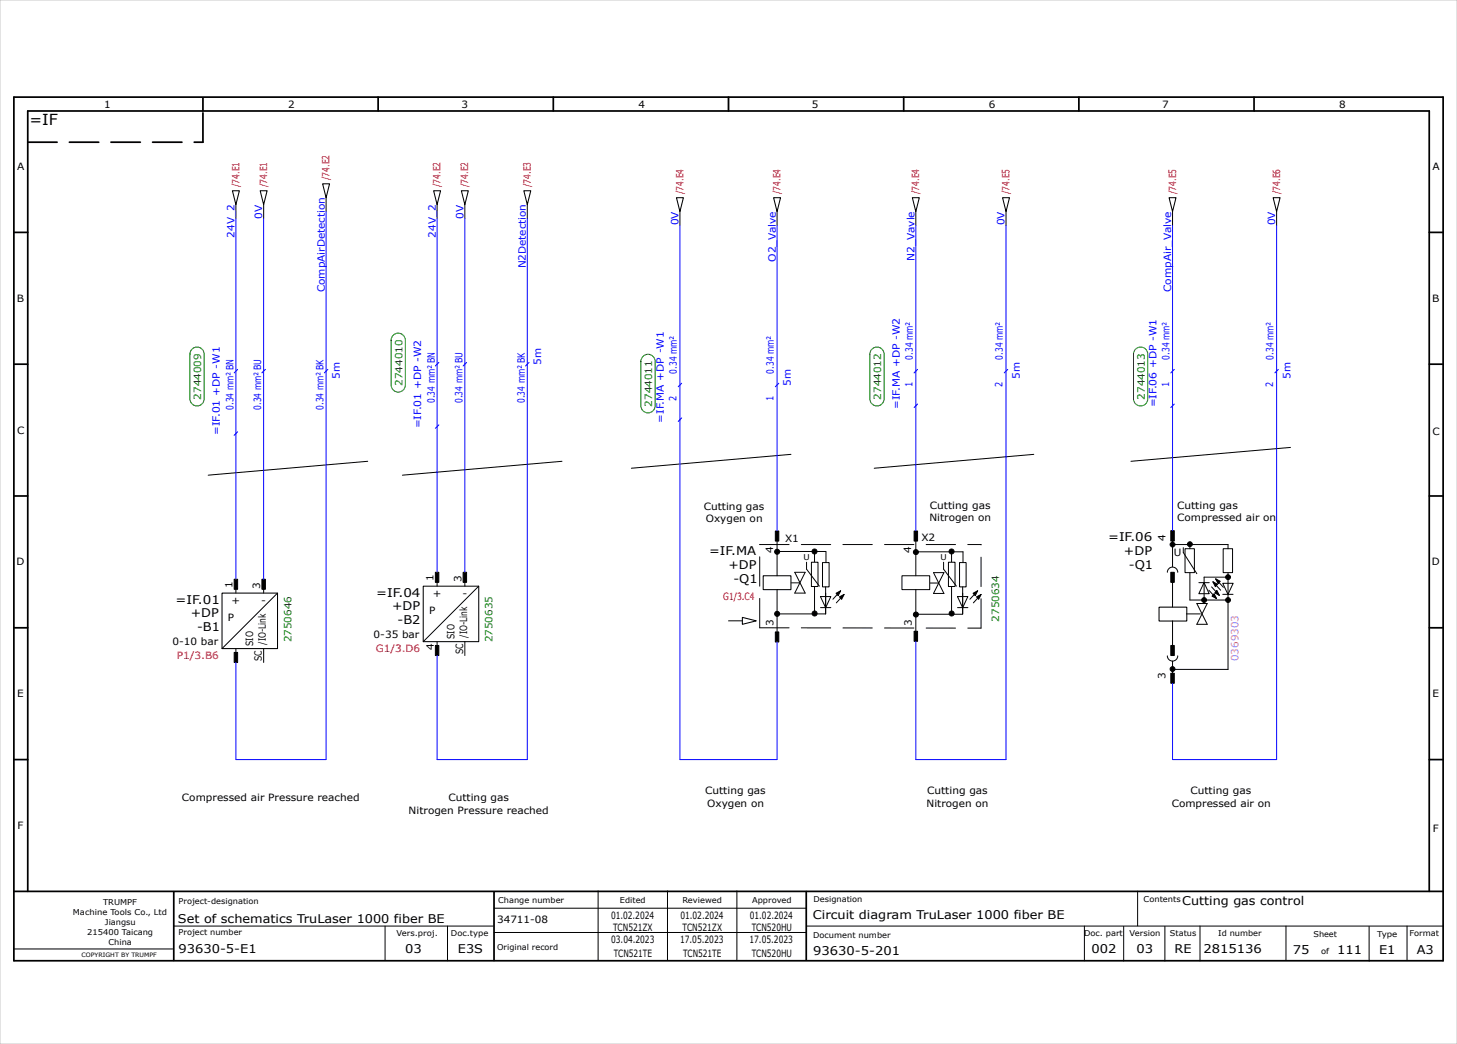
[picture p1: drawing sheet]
<svg xmlns="http://www.w3.org/2000/svg" width="420mm" height="301mm" viewBox="0 0 420 301" stroke-linecap="round" stroke-linejoin="round" font-family="sans-serif">
<g fill="none" stroke="#000" stroke-width=".5">
<path d="M4 28h412v249h-412zM58.5 28.2v3.8M109 28v4M159.5 28v4M210 28v4M260.5 28v4M311 28v4M361.5 28v4M4 67h4M412 67h4M4 105h4M412 105h4"/>
<path d="M4 143h4M412 143h4M4 181h4M412 181h4M4 219h4M412 219h4M4 257h412M8 257v-225h404v225M50.1 257.1v19.8M142.4 257.2v19.8M232.4 257.1v19.7"/>
</g>
<g fill="none" stroke="#000" stroke-width=".29">
<path d="M68 59v4M76 59v4M94 57v4M126 59v4M134 59v4M152 59v4M196 61v4M224 61v4M264 61v4M290 61v4M338 61v4M368 61v4"/>
<path d="M106 133l-46 4M162 133l-46 4M228 131l-46 4M298 131l-46 4M372 129l-46 4M224 155.5v10.5M224 159h14.1M234.8 159v3M238.1 159.1v3M264 155v11M264 159.1h13.6v3M274.3 159v3"/>
<path d="M338 154.6v8.8M338 157h16v1.2M341.1 157.9v1.4l3.9 6.1M341.6 158.2h2.7v6.9h-2.7zM343 157v1.2M352.6 158.2h2.7v6.9h-2.7zM68 169v2M76 169v2M80 171l-16 16M126 167v2M134 167v2M138 169l-16 16"/>
<path d="M210 179h4M224 170v13M229.1 165l3 6h-3l3-6zM232.5 162.1v2l3.7 4.9M233.9 162.1h1.9v7h-1.9zM234.8 169.1v7.9M236.5 172h3l-1.5 3.2zM236.5 175.2h3M237.1 162.2h1.9v7h-1.9zM238 169.2v7.8h-14M242.3 170.3l-2.2 2.5M243.3 171.4l-2.2 2.4"/>
<path d="M260 166h8v4h-8zM264 170v13M264 177.1h13.5M269.1 165.1l3 6h-3l3-6zM272 162.1v2l3.7 4.9M273.4 162.1h1.9v7h-1.9zM274.3 169.1v7.9M276 172h3l-1.5 3.2zM276 175.2h3M276.6 162.2h1.9v7h-1.9zM277.5 169.2v7.8M281.8 170.3l-2.2 2.5"/>
<path d="M282.8 171.4l-2.2 2.4M336.5 165a1.5 1.5 0 0 1 1.5-1.5 1.5 1.5 0 0 1 1.5 1.5M338 167v8M338 179v8M343 165.1v7.9h11M345 174l3 6h-3l3-6zM345.6 168h3M347.1 168l1.5 3.2h-3zM348.5 170.2l2.2 2.4M349.3 169.2l2.2 2.5M349.6 167.7l2.3 2.5M350.4 166.9l2.3 2.4"/>
<path d="M352.5 171.4h3M352.5 168.2h3l-1.5 3.2zM354 165.2v27.8h-16M354.1 166.4h-7v6.6M68 187v2M76 187v4M126 185v2M134 185v4M336.5 189.1a1.5 1.5 0 0 0 1.5 1.5 1.5 1.5 0 0 0 1.5-1.5M338 190.6v4.9M172.4 256.9v20M192.4 256.9v20"/>
<path d="M212.4 256.9v20M327.9 256.9v10M4.1 273.6h45.7M50.1 267h92.2M111 267v10M129 267v10M142.4 261.9h90M142.4 268.9h90M232.5 267h183.5M312.6 267v10M323.9 267.1v10M335.8 267.1v10"/>
<path d="M345.9 267v10.1M370.7 267v9.8M394.7 267.1v10M405.6 267v10"/>
</g>
<path d="M8 41h50.5M58.5 41v-8.8" fill="none" stroke="#000" stroke-width=".5" stroke-dasharray="8.5 3.5"/>
<path d="M0 0h420v301h-420z" fill="none" stroke="#c9c9c9" stroke-width=".29"/>
<g fill="#000" stroke="#000" stroke-width=".29">
<path d="M241 171l1.3-.7-.7 1.5zM242 172.1l1.3-.7-.7 1.4zM280.5 171l1.3-.7-.7 1.5zM281.5 172.1l1.3-.7-.7 1.4zM349.6 167.7l1.4 .7-.7 .8zM350.4 166.9l1.4 .7-.7 .7zM350 171.2l.7 1.4-1.3-.7zM350.8 170.2l.7 1.5-1.3-.8z"/>
<path d="M223.5 153.1h1v2.9h-1z" fill-rule="evenodd"/>
<path d="M263.5 153.1h1v2.9h-1z" fill-rule="evenodd"/>
<path d="M337.5 153h1v3h-1z" fill-rule="evenodd"/>
<path d="M67.5 167h1v2.9h-1z" fill-rule="evenodd"/>
<path d="M75.5 167h1v2.9h-1z" fill-rule="evenodd"/>
<path d="M125.5 165h1v2.9h-1z" fill-rule="evenodd"/>
<path d="M133.5 165h1v2.9h-1z" fill-rule="evenodd"/>
<path d="M337.5 165h1v2.9h-1z" fill-rule="evenodd"/>
<path d="M67.5 188.1h1v2.9h-1z" fill-rule="evenodd"/>
<path d="M125.5 186.1h1v2.9h-1z" fill-rule="evenodd"/>
<path d="M223.5 182.2h1v2.9h-1z" fill-rule="evenodd"/>
<path d="M263.5 182h1v2.9h-1z" fill-rule="evenodd"/>
<path d="M337.5 186.1h1v2.9h-1z" fill-rule="evenodd"/>
<path d="M337.5 194.1h1v2.9h-1z" fill-rule="evenodd"/>
<circle cx="224" cy="159.1" r=".72"/>
<circle cx="234.8" cy="159" r=".72"/>
<circle cx="264" cy="159.2" r=".72"/>
<circle cx="274.3" cy="159" r=".72"/>
<circle cx="338" cy="157" r=".7"/>
<circle cx="343" cy="156.9" r=".7"/>
<circle cx="224" cy="177" r=".72"/>
<circle cx="234.8" cy="176.9" r=".72"/>
<circle cx="264" cy="177.2" r=".72"/>
<circle cx="274.3" cy="176.9" r=".72"/>
<circle cx="347.1" cy="173" r=".7"/>
<circle cx="354" cy="166.4" r=".7"/>
<circle cx="354" cy="173" r=".7"/>
<circle cx="338" cy="192.9" r=".7"/>
</g>
<g fill="none" stroke="#000" stroke-width=".3">
<path d="M67 55h2l-1 4zM75 55h2l-1 4zM93 53h2l-1 4zM125 55h2l-1 4zM133 55h2l-1 4zM151 55h2l-1 4zM195 57h2l-1 4zM223 57h2l-1 4zM263 57h2l-1 4zM289 57h2l-1 4zM337 57h2l-1 4zM367 57h2l-1 4z"/>
<path d="M64 171h16v16h-16zM122 169h16v16h-16zM214 178l4 1-4 1zM220 166h8v4h-8zM334.1 175.1h8v4h-8z"/>
</g>
<path d="M68 63v104M76 63v104M94 61v158h-26v-28M126 63v102M134 63v102M152 63v156h-26v-30M196 65v154h28v-34M224 65v88M264 65v88M290 65v154h-26v-34M338 65v88M368 65v154h-30v-22" fill="none" stroke="#00f" stroke-width=".29"/>
<path d="M219 157h63.8M228.1 168h2.4M268.1 168.1h2.4M342 177h4M219 181l63.8 .1M219 181v-24M282.8 181.1v-24.1" fill="none" stroke="#000" stroke-width=".29" stroke-dasharray="8.5 3.5"/>
<g fill="#fff" stroke="#008000" stroke-width=".29">
<path d="M55.4 100.7a2.05 2.05 0 0 1 2.2-.5 2.05 2.05 0 0 1 1.3 1.9v12.9a2.05 2.05 0 0 1-2.1 2 2.05 2.05 0 0 1-2-2v-12.9z" fill-rule="evenodd"/>
<path d="M113.4 96.7a2.05 2.05 0 0 1 2.2-.5 2.05 2.05 0 0 1 1.2 1.9v12.9a2.05 2.05 0 0 1-2 2 2.05 2.05 0 0 1-2.1-2v-12.9z" fill-rule="evenodd"/>
<path d="M185.4 102.8a2.05 2.05 0 0 1 2.2-.5 2.05 2.05 0 0 1 1.3 1.9v12.8a2.05 2.05 0 0 1-2.1 2 2.05 2.05 0 0 1-2-2v-12.8z" fill-rule="evenodd"/>
<path d="M251.4 100.7a2.05 2.05 0 0 1 2.2-.5 2.05 2.05 0 0 1 1.2 1.9v12.9a2.05 2.05 0 0 1-2 2 2.05 2.05 0 0 1-2.1-2v-12.9z" fill-rule="evenodd"/>
<path d="M327.4 100.7a2.05 2.05 0 0 1 2.2-.5 2.05 2.05 0 0 1 1.3 1.9v12.9a2.05 2.05 0 0 1-2.1 2 2.05 2.05 0 0 1-2.1-2v-12.9z" fill-rule="evenodd"/>
</g>
<g fill="none" stroke="#00f" stroke-width=".3">
<path d="M68.5 106.5l-1 1M76.5 106.5l-1 1M94.5 106.5l-1 1M126.5 104.5l-1 1M134.5 104.5l-1 1M152.5 104.5l-1 1M196.5 110.5l-1 1M224.5 110.5l-1 1M264.5 106.5l-1 1M264.5 116.5l-1 1M290.5 106.5l-1 1M338.5 106.5l-1 1"/>
<path d="M338.5 116.5l-1 1M368.5 106.5l-1 1M68.5 124.5l-1 1M126.5 122.5l-1 1M196.5 120.5l-1 1"/>
</g>
<text font-size="4.4" x="8.5" y="36">=IF</text>
<g font-size="3.5">
<text x="319.4" y="156">=IF.06</text>
<text x="204.4" y="160">=IF.MA</text>
<text x="324" y="160">+DP</text>
<text x="210" y="164">+DP</text>
<text x="211.4" y="168">-Q1</text>
<text x="325.4" y="164">-Q1</text>
<text x="50.6" y="174">=IF.01</text>
<text x="108.4" y="172">=IF.04</text>
<text x="55" y="178">+DP</text>
<text x="113" y="176">+DP</text>
<text x="114.6" y="180">-B2</text>
<text x="56.8" y="182">-B1</text>
<text x="340.8" y="261">Cutting gas control</text>
<text x="51.3" y="266">Set of schematics TruLaser 1000 fiber BE</text>
<text x="234.3" y="265">Circuit diagram TruLaser 1000 fiber BE</text>
<text x="51.5" y="274.7">93630-5-E1</text>
<text x="116.8" y="274.9">03</text>
<text x="132" y="274.9">E3S</text>
<text x="234.4" y="275.3">93630-5-201</text>
<text x="314.6" y="274.8">002</text>
<text x="327.6" y="274.9">03</text>
<text x="338.6" y="274.8">RE</text>
<text x="346.9" y="274.7">2815136</text>
<text x="372.7" y="275">75</text>
<text x="385.4" y="275">111</text>
<text x="397.6" y="275">E1</text>
<text x="408.4" y="275">A3</text>
</g>
<g font-size="2.9">
<text x="30" y="31">1</text>
<text x="83" y="31">2</text>
<text x="133.1" y="31">3</text>
<text x="184.1" y="31">4</text>
<text x="234.1" y="31">5</text>
<text x="285" y="31">6</text>
<text x="335" y="31">7</text>
<text x="386" y="31">8</text>
<text x="5" y="49">A</text>
<text x="413" y="49">A</text>
<text x="4.8" y="87">B</text>
<text x="412.8" y="87">B</text>
<text x="5" y="125">C</text>
<text x="413" y="125.5">C</text>
<text x="202.9" y="147">Cutting gas</text>
<text x="268.1" y="146.7">Cutting gas</text>
<text x="339.3" y="146.7">Cutting gas</text>
<text x="203.5" y="150.6">Oxygen on</text>
<text x="267.9" y="150.3">Nitrogen on</text>
<text x="339.3" y="150.3">Compressed air on</text>
<text x="222.9" y="159.4" transform="rotate(-90 222.9 159.4)">4</text>
<text x="226.3" y="156.3">X1</text>
<text x="262.7" y="159.5" transform="rotate(-90 262.7 159.5)">4</text>
<text x="265.6" y="156.1">X2</text>
<text x="336" y="156.1" transform="rotate(-90 336 156.1)">4</text>
<text x="338.4" y="160.2">U</text>
<text x="4.8" y="163">D</text>
<text x="125" y="167.6" transform="rotate(-90 125 167.6)">1</text>
<text x="133" y="167.7" transform="rotate(-90 133 167.7)">3</text>
<text x="412.7" y="163">D</text>
<text x="66.8" y="174">+</text>
<text x="67" y="169.6" transform="rotate(-90 67 169.6)">1</text>
<text x="75" y="169.7" transform="rotate(-90 75 169.7)">3</text>
<text x="75.3" y="174">-</text>
<text x="124.7" y="172">+</text>
<text x="133.3" y="172">-</text>
<text x="65.7" y="179">P</text>
<text x="123.7" y="177">P</text>
<text x="49.7" y="186">0-10 bar</text>
<text x="76.6" y="185.9" transform="rotate(-90 76.6 185.9)">/IO-Link</text>
<text x="107.7" y="184">0-35 bar</text>
<text x="131" y="184.2" transform="rotate(-90 131 184.2)">SIO</text>
<text x="134.6" y="183.9" transform="rotate(-90 134.6 183.9)">/IO-Link</text>
<text x="223" y="180.4" transform="rotate(-90 223 180.4)">3</text>
<text x="262.8" y="180.5" transform="rotate(-90 262.8 180.5)">3</text>
<text x="73" y="186.2" transform="rotate(-90 73 186.2)">SIO</text>
<text x="75.5" y="190.6" transform="rotate(-90 75.5 190.6)">SC</text>
<text x="125.1" y="187.3" transform="rotate(-90 125.1 187.3)">4</text>
<text x="133.5" y="188.6" transform="rotate(-90 133.5 188.6)">SC</text>
<text x="336" y="195.7" transform="rotate(-90 336 195.7)">3</text>
<text x="5" y="201">E</text>
<text x="413" y="201">E</text>
<text x="52.4" y="231">Compressed air Pressure reached</text>
<text x="129.3" y="231">Cutting gas</text>
<text x="203.3" y="229">Cutting gas</text>
<text x="203.9" y="232.6">Oxygen on</text>
<text x="267.1" y="232.6">Nitrogen on</text>
<text x="267.2" y="229">Cutting gas</text>
<text x="337.8" y="232.6">Compressed air on</text>
<text x="343.2" y="229">Cutting gas</text>
<text x="5.1" y="239">F</text>
<text x="117.8" y="234.6">Nitrogen Pressure reached</text>
<text x="413" y="240">F</text>
<text x="143.3" y="266">34711-08</text>
<text x="176.1" y="264.9">01.02.2024</text>
<text x="176.8" y="268.4">TCN521ZX</text>
<text x="196.1" y="264.9">01.02.2024</text>
<text x="196.8" y="268.4">TCN521ZX</text>
<text x="216.1" y="264.9">01.02.2024</text>
<text x="216.7" y="268.4">TCN520HU</text>
<text x="176.2" y="271.9">03.04.2023</text>
<text x="176.9" y="275.9">TCN521TE</text>
<text x="196" y="271.9">17.05.2023</text>
<text x="196.9" y="275.9">TCN521TE</text>
<text x="216" y="271.9">17.05.2023</text>
<text x="216.7" y="275.9">TCN520HU</text>
</g>
<g font-size="2.9" fill="#b60000">
<text x="69" y="53.9" transform="rotate(-90 69 53.9)">/74.E1</text>
<text x="77" y="53.9" transform="rotate(-90 77 53.9)">/74.E1</text>
<text x="95" y="51.9" transform="rotate(-90 95 51.9)">/74.E2</text>
<text x="127" y="53.9" transform="rotate(-90 127 53.9)">/74.E2</text>
<text x="135" y="53.9" transform="rotate(-90 135 53.9)">/74.E2</text>
<text x="153" y="53.9" transform="rotate(-90 153 53.9)">/74.E3</text>
<text x="197" y="55.9" transform="rotate(-90 197 55.9)">/74.E4</text>
<text x="225" y="55.9" transform="rotate(-90 225 55.9)">/74.E4</text>
<text x="265" y="55.9" transform="rotate(-90 265 55.9)">/74.E4</text>
<text x="291" y="55.9" transform="rotate(-90 291 55.9)">/74.E5</text>
<text x="339" y="55.9" transform="rotate(-90 339 55.9)">/74.E5</text>
<text x="369" y="55.9" transform="rotate(-90 369 55.9)">/74.E6</text>
<text x="208.5" y="173">G1/3.C4</text>
<text x="51" y="190">P1/3.B6</text>
<text x="108.3" y="188">G1/3.D6</text>
</g>
<g font-size="2.9" fill="#00f">
<text x="75.6" y="63" transform="rotate(-90 75.6 63)">0V</text>
<text x="133.6" y="63" transform="rotate(-90 133.6 63)">0V</text>
<text x="195.6" y="65" transform="rotate(-90 195.6 65)">0V</text>
<text x="289.6" y="65" transform="rotate(-90 289.6 65)">0V</text>
<text x="367.6" y="65" transform="rotate(-90 367.6 65)">0V</text>
<text x="67.6" y="68.5" transform="rotate(-90 67.6 68.5)">24V_2</text>
<text x="125.6" y="68.5" transform="rotate(-90 125.6 68.5)">24V_2</text>
<text x="151.6" y="77.4" transform="rotate(-90 151.6 77.4)">N2Detection</text>
<text x="223.6" y="75.5" transform="rotate(-90 223.6 75.5)">O2_Valve</text>
<text x="263.6" y="75.3" transform="rotate(-90 263.6 75.3)">N2_Vavle</text>
<text x="93.6" y="84.3" transform="rotate(-90 93.6 84.3)">CompAirDetection</text>
<text x="337.6" y="84.2" transform="rotate(-90 337.6 84.2)">CompAir_Valve</text>
<text x="156" y="105.2" transform="rotate(-90 156 105.2)">5m</text>
<text x="195.1" y="107.7" transform="rotate(-90 195.1 107.7)">0.34 mm²</text>
<text x="223.1" y="107.7" transform="rotate(-90 223.1 107.7)">0.34 mm²</text>
<text x="263.1" y="103.7" transform="rotate(-90 263.1 103.7)">0.34 mm²</text>
<text x="289.1" y="103.7" transform="rotate(-90 289.1 103.7)">0.34 mm²</text>
<text x="337.1" y="103.7" transform="rotate(-90 337.1 103.7)">0.34 mm²</text>
<text x="367.1" y="103.7" transform="rotate(-90 367.1 103.7)">0.34 mm²</text>
<text x="98" y="109.2" transform="rotate(-90 98 109.2)">5m</text>
<text x="228" y="111.2" transform="rotate(-90 228 111.2)">5m</text>
<text x="263" y="111.7" transform="rotate(-90 263 111.7)">1</text>
<text x="289" y="111.7" transform="rotate(-90 289 111.7)">2</text>
<text x="294" y="109.2" transform="rotate(-90 294 109.2)">5m</text>
<text x="337" y="111.7" transform="rotate(-90 337 111.7)">1</text>
<text x="367" y="111.7" transform="rotate(-90 367 111.7)">2</text>
<text x="372" y="109.2" transform="rotate(-90 372 109.2)">5m</text>
<text x="67.3" y="118.2" transform="rotate(-90 67.3 118.2)">0.34 mm² BN</text>
<text x="75.3" y="118.2" transform="rotate(-90 75.3 118.2)">0.34 mm² BU</text>
<text x="93.3" y="118.2" transform="rotate(-90 93.3 118.2)">0.34 mm² BK</text>
<text x="125.3" y="116.2" transform="rotate(-90 125.3 116.2)">0.34 mm² BN</text>
<text x="133.3" y="116.2" transform="rotate(-90 133.3 116.2)">0.34 mm² BU</text>
<text x="151.3" y="116.2" transform="rotate(-90 151.3 116.2)">0.34 mm² BK</text>
<text x="195" y="115.7" transform="rotate(-90 195 115.7)">2</text>
<text x="223" y="115.7" transform="rotate(-90 223 115.7)">1</text>
<text x="259.4" y="117.9" transform="rotate(-90 259.4 117.9)">=IF.MA +DP -W2</text>
<text x="333.4" y="117.4" transform="rotate(-90 333.4 117.4)">=IF.06 +DP -W1</text>
<text x="63.4" y="125.4" transform="rotate(-90 63.4 125.4)">=IF.01 +DP -W1</text>
<text x="121.4" y="123.5" transform="rotate(-90 121.4 123.5)">=IF.01 +DP -W2</text>
<text x="191.4" y="121.8" transform="rotate(-90 191.4 121.8)">=IF.MA +DP -W1</text>
</g>
<g font-size="2.9" fill="#008000">
<text x="116" y="111.2" transform="rotate(-90 116 111.2)">2744010</text>
<text x="58" y="115.2" transform="rotate(-90 58 115.2)">2744009</text>
<text x="188" y="117.2" transform="rotate(-90 188 117.2)">2744011</text>
<text x="254" y="115.2" transform="rotate(-90 254 115.2)">2744012</text>
<text x="330" y="115.2" transform="rotate(-90 330 115.2)">2744013</text>
<text x="288" y="179.2" transform="rotate(-90 288 179.2)">2750634</text>
<text x="84" y="185.2" transform="rotate(-90 84 185.2)">2750646</text>
<text x="142" y="185.2" transform="rotate(-90 142 185.2)">2750635</text>
</g>
<text font-size="2.9" fill="#f0f" x="357" y="190.6" transform="rotate(-90 357 190.6)">0369303</text>
<g font-size="2.3">
<text x="231.6" y="161.4">U</text>
<text x="271.1" y="161.4">U</text>
<text x="21" y="263.8">Machine Tools Co., Ltd</text>
<text x="29.7" y="260.8">TRUMPF</text>
<text x="51.5" y="260.7">Project-designation</text>
<text x="143.6" y="260.4">Change number</text>
<text x="178.7" y="260.4">Edited</text>
<text x="196.7" y="260.4">Reviewed</text>
<text x="216.8" y="260.4">Approved</text>
<text x="234.5" y="260.2">Designation</text>
<text x="329.7" y="260.1">Contents</text>
<text x="25.2" y="269.6">215400 Taicang</text>
<text x="30.3" y="266.7">Jiangsu</text>
<text x="51.5" y="269.7">Project number</text>
<text x="114.3" y="269.9">Vers.proj.</text>
<text x="130" y="269.9">Doc.type</text>
<text x="312.5" y="269.8">Doc. part</text>
<text x="325.6" y="269.9">Version</text>
<text x="337.3" y="269.8">Status</text>
<text x="351.2" y="269.8">Id number</text>
<text x="406.4" y="270">Format</text>
<text x="31.3" y="272.5">China</text>
<text x="143.3" y="273.9">Original record</text>
<text x="234.4" y="270.3">Document number</text>
<text x="378.6" y="270">Sheet</text>
<text x="380.8" y="275">of</text>
<text x="397" y="270">Type</text>
</g>
<text font-size="1.7" x="23.5" y="275.8">COPYRIGHT BY TRUMPF</text>
</svg>
